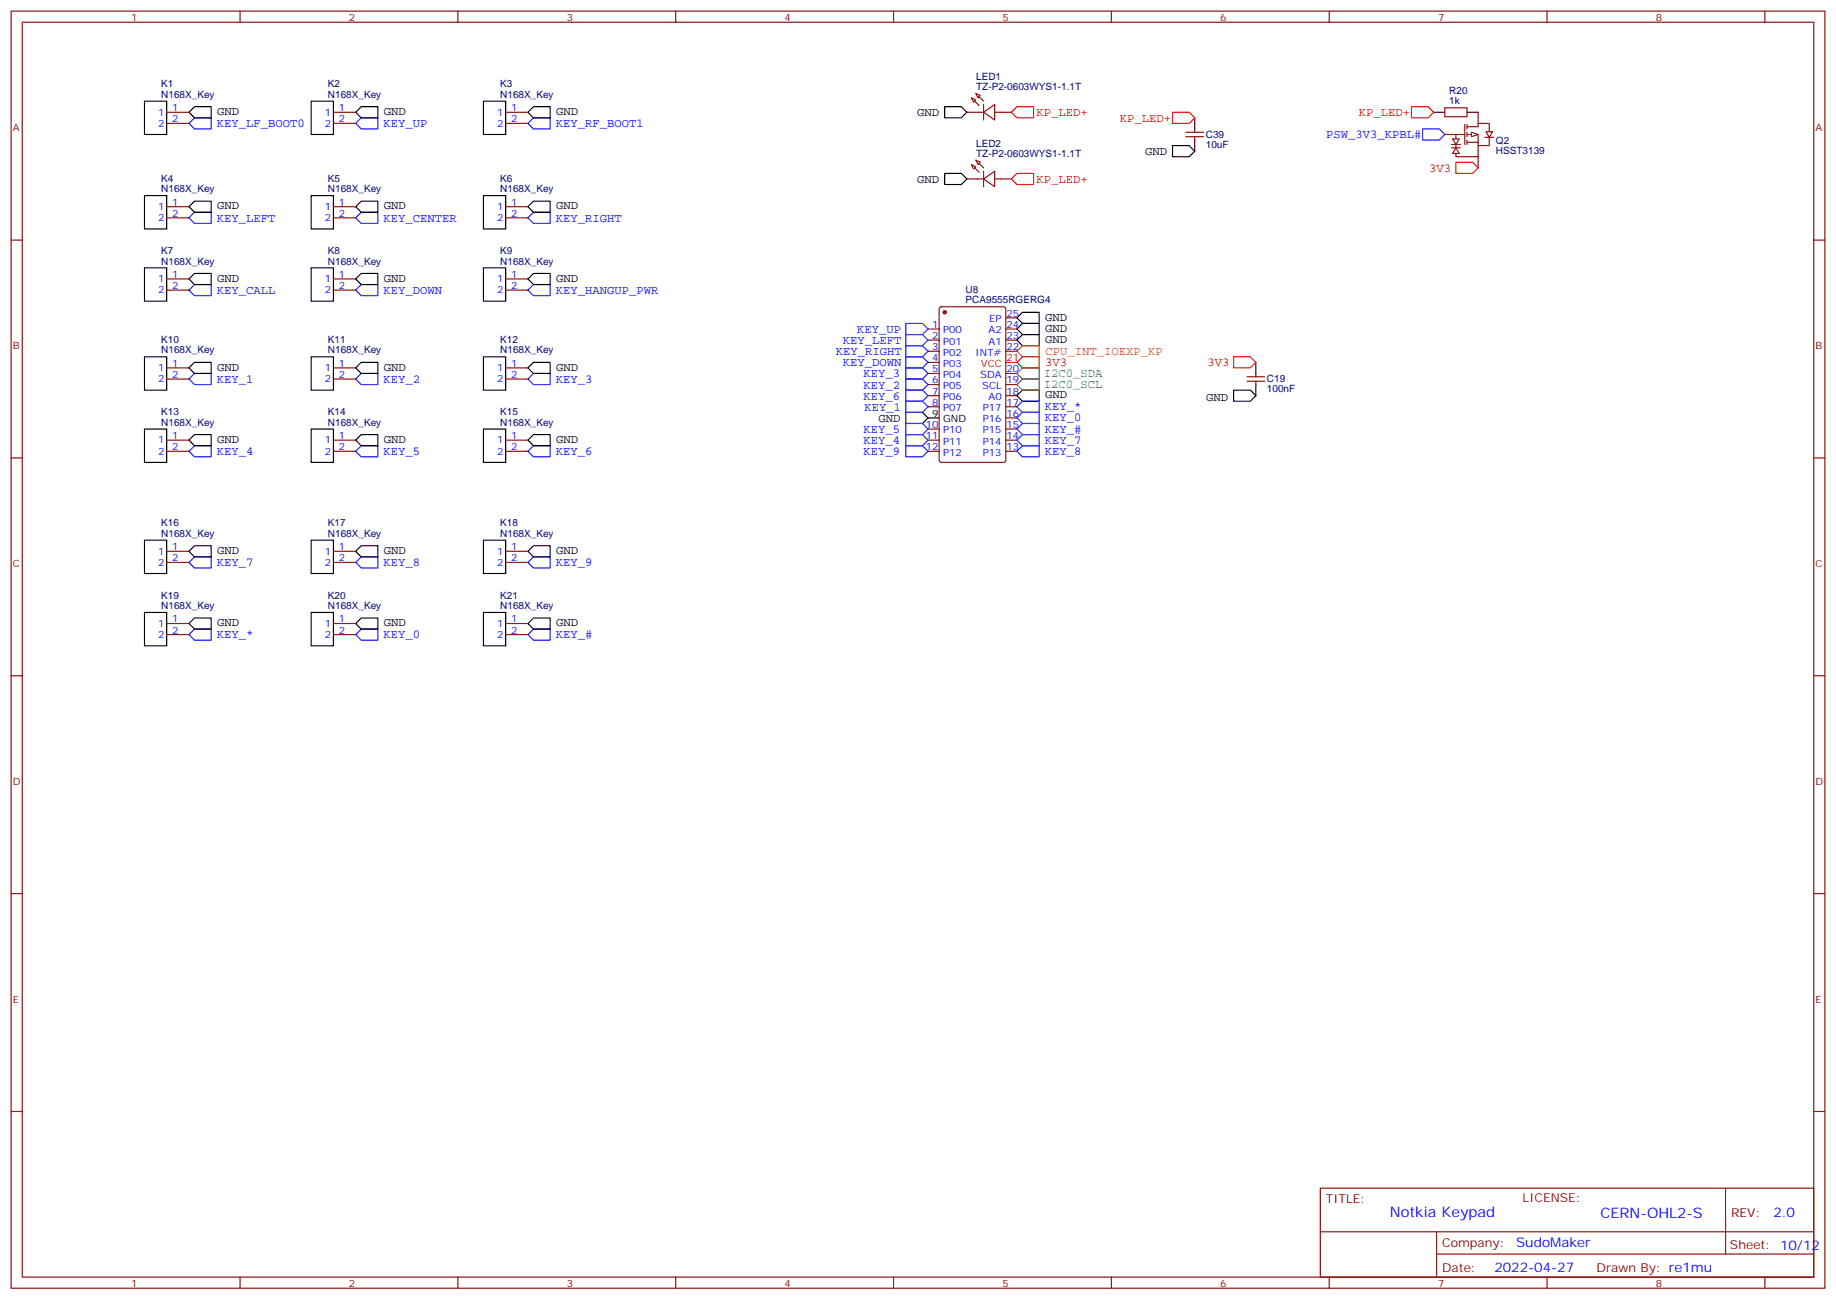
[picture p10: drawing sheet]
<svg xmlns="http://www.w3.org/2000/svg" width="583mm" height="413mm" viewBox="0 0 583 413" stroke-linecap="round" stroke-linejoin="round" font-family="sans-serif">
<g fill="none" stroke="#870000" stroke-width=".35">
<path d="M3.5 3.5h575.8v405.4h-575.8zM7.1 7.1h568.6v398.2h-568.6zM76.2 3.5v3.6M145.3 3.5v3.6M214.5 3.5v3.6M283.6 3.5v3.6M352.8 3.5v3.6M421.9 3.5v3.6M491.1 3.5v3.6M560.2 3.5v3.6M52.9 35.6h7.1M52.9 39.2h7.1"/>
<path d="M105.8 35.6h7.1M105.8 39.2h7.1M160.5 35.6h7.1M160.5 39.2h7.1M306.9 35.6h5.3M308.3 31l1.4 .8-.7 .7zM309.7 29.6l1.4 .7-.7 .7zM312.2 35.6l3.5-2.4v4.9zM312.2 33.2v4.9M315.7 35.6h5.3M458.6 34.2h7.1v2.8h-7.1zM465 39.5v6.4"/>
<path d="M465.7 39.5v1.4M469.2 35.6v3.6M306.9 56.8h5.3M308.3 52.2l1.4 .7-.7 .7zM309.7 50.8l1.4 .7-.7 .7zM312.2 56.8l3.5-2.5v5zM312.2 54.3v5M315.7 56.8h5.3M376.4 43.4h5.7M376.4 42h5.7M379.2 40.9v1.1M379.2 43.4v1.1"/>
<path d="M458.6 42.7h3.5M465.7 40.2h3.5v-1h3.5v2.4M465.7 42.7h1.4M465.7 45.2h3.5M465.7 42v1.4M465.7 44.5v1.4M467.1 42l2.1 .7-2.1 .7zM469.2 42.7v3.5h3.5v-2.5M469.2 49.7v3.6M3.5 76.2h3.6M52.9 65.6h7.1M52.9 69.1h7.1"/>
<path d="M105.8 65.6h7.1M105.8 69.1h7.1M160.5 65.6h7.1M160.5 69.1h7.1M575.7 76.2h3.6M52.9 88.5h7.1M52.9 92.1h7.1M105.8 88.5h7.1M105.8 92.1h7.1M160.5 88.5h7.1M160.5 92.1h7.1M298.3 97.6l.5-.2h19.8l.6 .4 .1 48.3-.5 .6-20 .1-.6-.5-.1-48.2z"/>
<path d="M52.9 116.8h7.1M105.8 116.8h7.1M160.5 116.8h7.1M294.6 104.4h3.5M294.6 107.9h3.5M294.6 111.5h3.5M294.6 118.5h3.5M294.6 115h3.5M319.3 100.9h3.5M319.3 104.4h3.5M319.3 107.9h3.5M319.3 111.5h3.5"/>
<path d="M319.3 118.5h3.5M395.8 119.6h5.7M398.6 118.5v1.1M52.9 139.7h7.1M52.9 120.3h7.1M105.8 139.7h7.1M105.8 120.3h7.1M160.5 139.7h7.1M160.5 120.3h7.1M294.6 122.1h3.5M294.6 125.6h3.5M294.6 129.1h3.5"/>
<path d="M294.6 136.2h3.5M294.6 139.7h3.5M319.3 122.1h3.5M319.3 125.6h3.5M319.3 129.1h3.5M319.3 132.6h3.5M319.3 136.2h3.5M319.3 139.7h3.5M395.8 121h5.7M398.6 121v1.1M3.5 145.3h3.6M52.9 143.2h7.1"/>
<path d="M105.8 143.2h7.1M160.5 143.2h7.1M294.6 143.2h3.5M319.3 143.2h3.5M575.7 145.3h3.6M52.9 175h7.1M52.9 178.5h7.1M105.8 175h7.1M105.8 178.5h7.1M160.5 175h7.1M160.5 178.5h7.1M52.9 197.9h7.1"/>
<path d="M105.8 197.9h7.1M160.5 197.9h7.1M3.5 214.5h3.6M52.9 201.4h7.1M105.8 201.4h7.1M160.5 201.4h7.1M575.7 214.5h3.6M3.5 283.6h3.6M575.7 283.6h3.6M3.5 352.8h3.6M575.7 352.8h3.6M419.1 377.1h156.6v28.2h-156.6z"/>
<path d="M547.7 377.1v20.9M419.1 391h156.5M456 398h119.6M456 391v14.1M76.2 405.3v3.6M145.3 405.3v3.6M214.5 405.3v3.6M283.6 405.3v3.6M352.8 405.3v3.6M421.9 405.3v3.6M491.1 405.3v3.6M560.2 405.3v3.6"/>
</g>
<g fill="none" stroke="#000" stroke-width=".35">
<path d="M45.9 32.1h7v10.6h-7zM61.7 33.9h5.3v3.5h-5.3l-1.7-1.8zM98.8 32.1h7v10.6h-7zM114.7 33.9h5.2v3.5h-5.2l-1.8-1.8zM153.5 32.1h7v10.6h-7zM169.3 33.9h5.3v3.5h-5.3l-1.7-1.8zM299.9 33.9h5.3l1.7 1.7-1.7 1.8h-5.3zM379.2 37.4v3.5M455.1 35.6h3.5M465.7 35.6h3.5M299.9 55h5.3l1.7 1.8-1.7 1.8h-5.3zM372.2 46.2h5.3l1.7 1.8-1.7 1.7h-5.3z"/>
<path d="M379.2 44.5v3.5M45.9 62.1h7v10.6h-7zM60 65.6l1.7-1.7h5.3v3.5h-5.3zM98.8 62.1h7v10.6h-7zM112.9 65.6l1.8-1.7h5.2v3.5h-5.2zM153.5 62.1h7v10.6h-7zM167.6 65.6l1.7-1.7h5.3v3.5h-5.3zM45.9 85h7v10.6h-7zM60 88.5l1.7-1.7h5.3v3.5h-5.3zM98.8 85h7v10.6h-7zM112.9 88.5l1.8-1.7h5.2v3.5h-5.2zM153.5 85h7v10.6h-7z"/>
<path d="M167.6 88.5l1.7-1.7h5.3v3.5h-5.3zM45.9 113.2h7v10.6h-7zM60 116.8l1.7-1.8h5.3v3.5h-5.3zM98.8 113.2h7v10.6h-7zM112.9 116.8l1.8-1.8h5.2v3.5h-5.2zM153.5 113.2h7v10.6h-7zM167.6 116.8l1.7-1.8h5.3v3.5h-5.3zM322.8 107.9l1.8-1.7h5.2v3.5h-5.2zM322.8 104.4l1.8-1.7h5.2v3.5h-5.2zM322.8 100.9l1.8-1.8h5.2v3.6h-5.2zM398.6 115v3.5M45.9 136.2h7v10.6h-7z"/>
<path d="M60 139.7l1.7-1.8h5.3v3.6h-5.3zM98.8 136.2h7v10.6h-7zM112.9 139.7l1.8-1.8h5.2v3.6h-5.2zM153.5 136.2h7v10.6h-7zM167.6 139.7l1.7-1.8h5.3v3.6h-5.3zM287.5 130.9h5.3l1.8 1.7-1.8 1.8h-5.3zM294.6 132.6h3.5M322.8 125.6l1.8-1.8h5.2v3.6h-5.2zM391.6 123.8h5.3l1.7 1.8-1.7 1.8h-5.3zM398.6 122.1v3.5M45.9 171.5h7v10.5h-7zM60 175l1.7-1.8h5.3v3.5h-5.3z"/>
<path d="M98.8 171.5h7v10.5h-7zM112.9 175l1.8-1.8h5.2v3.5h-5.2zM153.5 171.5h7v10.5h-7zM167.6 175l1.7-1.8h5.3v3.5h-5.3zM45.9 194.4h7v10.6h-7zM60 197.9l1.7-1.8h5.3v3.6h-5.3zM98.8 194.4h7v10.6h-7zM112.9 197.9l1.8-1.8h5.2v3.6h-5.2zM153.5 194.4h7v10.6h-7zM167.6 197.9l1.7-1.8h5.3v3.6h-5.3z"/>
</g>
<path d="M322.8 33.9h5.3v3.5h-5.3l-1.8-1.8zM372.2 35.6h5.3l1.7 1.8-1.7 1.8h-5.3zM448 33.9h5.3l1.8 1.7-1.8 1.8h-5.3zM321 56.8l1.8-1.8h5.3v3.6h-5.3zM462.1 51.5h5.3l1.8 1.8-1.8 1.7h-5.3zM319.3 115h3.5M322.8 115l1.8-1.8h5.2v3.6h-5.2zM391.6 113.2h5.3l1.7 1.8-1.7 1.8h-5.3z" fill="none" stroke="#f00" stroke-width=".35"/>
<path d="M322.8 118.5l1.8-1.7h5.2v3.5h-5.2zM322.8 122.1l1.8-1.8h5.2v3.5h-5.2z" fill="none" stroke="#3c0" stroke-width=".35"/>
<path d="M324.6 109.7h5.2v3.5h-5.2l-1.8-1.7z" fill="none" stroke="#c60" stroke-width=".35"/>
<g fill="none" stroke="#00f" stroke-width=".35">
<path d="M61.7 37.4h5.3v3.5h-5.3l-1.7-1.7zM114.7 37.4h5.2v3.5h-5.2l-1.8-1.7zM169.3 37.4h5.3v3.5h-5.3l-1.7-1.7zM451.6 40.9h5.2l1.8 1.8-1.8 1.8h-5.2zM60 69.1l1.7-1.7h5.3v3.5h-5.3zM112.9 69.1l1.8-1.7h5.2v3.5h-5.2zM167.6 69.1l1.7-1.7h5.3v3.5h-5.3zM60 92.1l1.7-1.8h5.3v3.5h-5.3zM112.9 92.1l1.8-1.8h5.2v3.5h-5.2zM167.6 92.1l1.7-1.8h5.3v3.5h-5.3zM287.5 102.7h5.3l1.8 1.7-1.8 1.8h-5.3zM287.5 106.2h5.3l1.8 1.7-1.8 1.8h-5.3z"/>
<path d="M287.5 109.7h5.3l1.8 1.8-1.8 1.7h-5.3zM287.5 113.2h5.3l1.8 1.8-1.8 1.8h-5.3zM287.5 116.8h5.3l1.8 1.7-1.8 1.8h-5.3zM60 120.3l1.7-1.8h5.3v3.6h-5.3zM112.9 120.3l1.8-1.8h5.2v3.6h-5.2zM167.6 120.3l1.7-1.8h5.3v3.6h-5.3zM287.5 123.8h5.3l1.8 1.8-1.8 1.8h-5.3zM287.5 134.4h5.3l1.8 1.8-1.8 1.7h-5.3zM287.5 137.9h5.3l1.8 1.8-1.8 1.8h-5.3zM287.5 127.4h5.3l1.8 1.7-1.8 1.8h-5.3zM287.5 120.3h5.3l1.8 1.8-1.8 1.7h-5.3zM322.8 136.2l1.8-1.8h5.2v3.5h-5.2z"/>
<path d="M322.8 132.6l1.8-1.7h5.2v3.5h-5.2zM322.8 129.1l1.8-1.7h5.2v3.5h-5.2zM322.8 139.7l1.8-1.8h5.2v3.6h-5.2zM60 143.2l1.7-1.7h5.3v3.5h-5.3zM112.9 143.2l1.8-1.7h5.2v3.5h-5.2zM167.6 143.2l1.7-1.7h5.3v3.5h-5.3zM287.5 141.5h5.3l1.8 1.7-1.8 1.8h-5.3zM322.8 143.2l1.8-1.7h5.2v3.5h-5.2zM60 178.5l1.7-1.8h5.3v3.6h-5.3zM112.9 178.5l1.8-1.8h5.2v3.6h-5.2zM167.6 178.5l1.7-1.8h5.3v3.6h-5.3zM60 201.4l1.7-1.7h5.3v3.5h-5.3z"/>
<path d="M112.9 201.4l1.8-1.7h5.2v3.5h-5.2zM167.6 201.4l1.7-1.7h5.3v3.5h-5.3z"/>
</g>
<g fill="#870000" stroke="#870000" stroke-width=".35">
<path d="M309.4 32.1l1.4 1.4z"/>
<path d="M310.8 30.7l1.4 1.4z"/>
<path d="M309.4 53.3l1.4 1.4z"/>
<path d="M310.8 51.9l1.4 1.4z"/>
<circle cx="299.9" cy="99.1" r=".53"/>
</g>
<path d="M471.7 41.8h2.1l-1.1 1.8z" fill="#fff" stroke="#870000" stroke-width=".35"/>
<path d="M460.7 45.9h2.8M465 42.7h-2.9v7h7.1v-3.5M471.3 43.6h2.8" fill="none" stroke="#870000" stroke-width=".35"/>
<path d="M461.1 44.1h2.1l-1.1 1.8z" fill="#fff" stroke="#870000" stroke-width=".35"/>
<path d="M460.7 46.9h2.8" fill="none" stroke="#870000" stroke-width=".35"/>
<path d="M462.1 46.9l1.1 1.8h-2.1z" fill="#fff" stroke="#870000" stroke-width=".35"/>
<g font-size="4.6" fill="#00f">
<text x="441.2" y="386.1">Notkia Keypad</text>
<text x="508" y="386.6">CERN-OHL2-S</text>
</g>
<g font-size="4.2" fill="#00f">
<text x="562.9" y="386.4">2.0</text>
<text x="481.3" y="395.9">SudoMaker</text>
<text x="474.4" y="403.7">2022-04-27</text>
</g>
<g font-size="3.9" fill="#00f">
<text x="68.8" y="40.3">KEY_LF_BOOT0</text>
<text x="121.8" y="40.3">KEY_UP</text>
<text x="176.4" y="40.3">KEY_RF_BOOT1</text>
<text x="421" y="43.9">PSW_3V3_KPBL#</text>
<text x="68.8" y="70.5">KEY_LEFT</text>
<text x="121.7" y="70.5">KEY_CENTER</text>
<text x="176.4" y="70.5">KEY_RIGHT</text>
<text x="68.8" y="93.4">KEY_CALL</text>
<text x="121.8" y="93.4">KEY_DOWN</text>
<text x="176.4" y="93.4">KEY_HANGUP_PWR</text>
<text x="272.1" y="105.7">KEY_UP</text>
<text x="265.3" y="112.7">KEY_RIGHT</text>
<text x="267.6" y="109.2">KEY_LEFT</text>
<text x="267.6" y="116.3">KEY_DOWN</text>
<text x="274.1" y="119.8">KEY_3</text>
<text x="68.8" y="121.4">KEY_1</text>
<text x="121.8" y="121.4">KEY_2</text>
<text x="176.4" y="121.4">KEY_3</text>
<text x="274.1" y="123.3">KEY_2</text>
<text x="274.1" y="126.9">KEY_6</text>
<text x="274.4" y="130.4">KEY_1</text>
<text x="331.7" y="130.3">KEY_*</text>
<text x="274.1" y="137.4">KEY_5</text>
<text x="331.6" y="137.3">KEY_#</text>
<text x="331.7" y="133.8">KEY_0</text>
<text x="274.1" y="141">KEY_4</text>
<text x="331.7" y="140.8">KEY_7</text>
<text x="68.8" y="144.4">KEY_4</text>
<text x="121.8" y="144.4">KEY_5</text>
<text x="176.4" y="144.4">KEY_6</text>
<text x="274.1" y="144.5">KEY_9</text>
<text x="331.7" y="144.4">KEY_8</text>
<text x="68.8" y="179.6">KEY_7</text>
<text x="121.8" y="179.6">KEY_8</text>
<text x="176.4" y="179.6">KEY_9</text>
<text x="68.8" y="202.6">KEY_*</text>
<text x="121.8" y="202.6">KEY_0</text>
<text x="176.4" y="202.6">KEY_#</text>
</g>
<g font-size="3.9">
<text x="68.9" y="36.5">GND</text>
<text x="121.8" y="36.5">GND</text>
<text x="176.5" y="36.5">GND</text>
<text x="291.2" y="36.8">GND</text>
<text x="363.5" y="49.1">GND</text>
<text x="291.2" y="58">GND</text>
<text x="68.9" y="66.4">GND</text>
<text x="121.8" y="66.4">GND</text>
<text x="176.5" y="66.4">GND</text>
<text x="68.9" y="89.4">GND</text>
<text x="121.8" y="89.4">GND</text>
<text x="176.5" y="89.4">GND</text>
<text x="331.7" y="101.7">GND</text>
<text x="331.7" y="105.3">GND</text>
<text x="331.7" y="108.8">GND</text>
<text x="68.9" y="117.6">GND</text>
<text x="121.8" y="117.6">GND</text>
<text x="176.5" y="117.6">GND</text>
<text x="331.7" y="126.4">GND</text>
<text x="382.9" y="127.4">GND</text>
<text x="278.8" y="133.8">GND</text>
<text x="68.9" y="140.5">GND</text>
<text x="121.8" y="140.5">GND</text>
<text x="176.5" y="140.5">GND</text>
<text x="68.9" y="175.8">GND</text>
<text x="121.8" y="175.8">GND</text>
<text x="176.5" y="175.8">GND</text>
<text x="68.9" y="198.7">GND</text>
<text x="121.8" y="198.7">GND</text>
<text x="176.5" y="198.7">GND</text>
</g>
<g font-size="3.9" fill="#f00">
<text x="329" y="36.8">KP_LED+</text>
<text x="355.4" y="38.6">KP_LED+</text>
<text x="431.3" y="36.8">KP_LED+</text>
<text x="329" y="58">KP_LED+</text>
<text x="453.6" y="54.5">3V3</text>
<text x="331.7" y="116.2">3V3</text>
<text x="383.3" y="116.3">3V3</text>
</g>
<text font-size="3.9" fill="#c60" x="331.9" y="112.7">CPU_INT_IOEXP_KP</text>
<g font-size="3.9" fill="#3c0">
<text x="331.3" y="119.7">I2C0_SDA</text>
<text x="331.4" y="123.3">I2C0_SCL</text>
</g>
<g font-size="3.9" fill="#800">
<text x="420.9" y="381.7">TITLE:</text>
<text x="549.5" y="386.4">REV:</text>
<text x="457.8" y="395.9">Company:</text>
<text x="549.1" y="396.5">Sheet: 10/12</text>
<text x="457.8" y="403.6">Date:</text>
<text x="506.8" y="403.7">Drawn By: re1mu</text>
</g>
<text font-size="3.9" fill="#900" x="483.3" y="381.4">LICENSE:</text>
<g font-size="3.2" fill="#800">
<text x="41.6" y="6.5">1</text>
<text x="110.8" y="6.5">2</text>
<text x="179.9" y="6.5">3</text>
<text x="249.1" y="6.5">4</text>
<text x="318.2" y="6.5">5</text>
<text x="387.3" y="6.5">6</text>
<text x="456.5" y="6.5">7</text>
<text x="525.6" y="6.5">8</text>
<text x="4.1" y="41.6">A</text>
<text x="576.3" y="41.6">A</text>
<text x="4.1" y="110.8">B</text>
<text x="576.3" y="110.8">B</text>
<text x="4.1" y="179.9">C</text>
<text x="576.3" y="179.9">C</text>
<text x="4.1" y="249.1">D</text>
<text x="576.3" y="249.1">D</text>
<text x="4.1" y="318.2">E</text>
<text x="576.3" y="318.2">E</text>
<text x="41.6" y="408.3">1</text>
<text x="110.8" y="408.3">2</text>
<text x="179.9" y="408.3">3</text>
<text x="249.1" y="408.3">4</text>
<text x="318.2" y="408.3">5</text>
<text x="387.3" y="408.3">6</text>
<text x="456.5" y="408.3">7</text>
<text x="525.6" y="408.3">8</text>
</g>
<g font-size="3.2" fill="#000080">
<text x="51.2" y="27.7">K1</text>
<text x="104.1" y="27.7">K2</text>
<text x="158.8" y="27.7">K3</text>
<text x="309.9" y="28.6">TZ-P2-0603WYS1-1.1T</text>
<text x="309.9" y="25.4">LED1</text>
<text x="460" y="30">R20</text>
<text x="51.2" y="31">N168X_Key</text>
<text x="104.1" y="31">N168X_Key</text>
<text x="158.8" y="31">N168X_Key</text>
<text x="460" y="33.2">1k</text>
<text x="309.9" y="46.6">LED2</text>
<text x="382.8" y="47.1">10uF</text>
<text x="382.8" y="43.8">C39</text>
<text x="474.8" y="45.6">Q2</text>
<text x="309.9" y="49.7">TZ-P2-0603WYS1-1.1T</text>
<text x="474.8" y="48.8">HSST3139</text>
<text x="51.2" y="57.7">K4</text>
<text x="104.1" y="57.7">K5</text>
<text x="158.8" y="57.7">K6</text>
<text x="51.2" y="61">N168X_Key</text>
<text x="104.1" y="61">N168X_Key</text>
<text x="158.8" y="61">N168X_Key</text>
<text x="51.2" y="84">N168X_Key</text>
<text x="51.2" y="80.6">K7</text>
<text x="104.1" y="84">N168X_Key</text>
<text x="104.1" y="80.6">K8</text>
<text x="158.8" y="84">N168X_Key</text>
<text x="158.8" y="80.6">K9</text>
<text x="306.5" y="93">U8</text>
<text x="306.5" y="96.3">PCA9555RGERG4</text>
<text x="51.2" y="112.2">N168X_Key</text>
<text x="51.2" y="108.9">K10</text>
<text x="104.1" y="112.2">N168X_Key</text>
<text x="104.1" y="108.9">K11</text>
<text x="158.8" y="112.2">N168X_Key</text>
<text x="158.8" y="108.9">K12</text>
<text x="402.2" y="124.6">100nF</text>
<text x="402.2" y="121.3">C19</text>
<text x="51.2" y="131.8">K13</text>
<text x="104.1" y="131.8">K14</text>
<text x="158.8" y="131.8">K15</text>
<text x="51.2" y="135.1">N168X_Key</text>
<text x="104.1" y="135.1">N168X_Key</text>
<text x="158.8" y="135.1">N168X_Key</text>
<text x="51.2" y="167.1">K16</text>
<text x="104.1" y="167.1">K17</text>
<text x="158.8" y="167.1">K18</text>
<text x="51.2" y="170.4">N168X_Key</text>
<text x="104.1" y="170.4">N168X_Key</text>
<text x="158.8" y="170.4">N168X_Key</text>
<text x="51.2" y="190">K19</text>
<text x="104.1" y="190">K20</text>
<text x="158.8" y="190">K21</text>
<text x="51.2" y="193.3">N168X_Key</text>
<text x="104.1" y="193.3">N168X_Key</text>
<text x="158.8" y="193.3">N168X_Key</text>
</g>
<g font-size="3.2" fill="#00f">
<text x="54.7" y="35.3">1</text>
<text x="107.6" y="35.3">1</text>
<text x="162.3" y="35.3">1</text>
<text x="50.2" y="36.7">1</text>
<text x="50.2" y="40.2">2</text>
<text x="54.7" y="38.8">2</text>
<text x="103.1" y="36.7">1</text>
<text x="103.1" y="40.2">2</text>
<text x="107.6" y="38.8">2</text>
<text x="157.8" y="36.7">1</text>
<text x="157.8" y="40.2">2</text>
<text x="162.3" y="38.8">2</text>
<text x="54.7" y="65.3">1</text>
<text x="107.6" y="65.3">1</text>
<text x="162.3" y="65.3">1</text>
<text x="50.2" y="66.7">1</text>
<text x="50.2" y="70.2">2</text>
<text x="54.7" y="68.8">2</text>
<text x="103.1" y="66.7">1</text>
<text x="103.1" y="70.2">2</text>
<text x="107.6" y="68.8">2</text>
<text x="157.8" y="66.7">1</text>
<text x="157.8" y="70.2">2</text>
<text x="162.3" y="68.8">2</text>
<text x="50.2" y="89.6">1</text>
<text x="54.7" y="88.2">1</text>
<text x="103.1" y="89.6">1</text>
<text x="107.6" y="88.2">1</text>
<text x="157.8" y="89.6">1</text>
<text x="162.3" y="88.2">1</text>
<text x="50.2" y="93.1">2</text>
<text x="54.7" y="91.7">2</text>
<text x="103.1" y="93.1">2</text>
<text x="107.6" y="91.7">2</text>
<text x="157.8" y="93.1">2</text>
<text x="162.3" y="91.7">2</text>
<text x="319.4" y="100.5">25</text>
<text x="295.9" y="107.6">2</text>
<text x="295.9" y="104.1">1</text>
<text x="299.4" y="105.8">P00</text>
<text x="313.8" y="105.8">A2</text>
<text x="314" y="102.3">EP</text>
<text x="319.4" y="104.1">24</text>
<text x="319.4" y="107.6">23</text>
<text x="295.9" y="111.1">3</text>
<text x="299.4" y="112.9">P02</text>
<text x="299.4" y="109.4">P01</text>
<text x="309.7" y="112.9">INT#</text>
<text x="313.8" y="109.4">A1</text>
<text x="319.4" y="111.1">22</text>
<text x="50.2" y="117.8">1</text>
<text x="54.7" y="116.4">1</text>
<text x="54.7" y="119.9">2</text>
<text x="103.1" y="117.8">1</text>
<text x="107.6" y="116.4">1</text>
<text x="107.6" y="119.9">2</text>
<text x="157.8" y="117.8">1</text>
<text x="162.3" y="116.4">1</text>
<text x="162.3" y="119.9">2</text>
<text x="295.9" y="118.2">5</text>
<text x="295.9" y="114.7">4</text>
<text x="299.4" y="119.9">P04</text>
<text x="299.4" y="116.4">P03</text>
<text x="311.2" y="119.9">SDA</text>
<text x="319.4" y="118.2">20</text>
<text x="50.2" y="121.4">2</text>
<text x="103.1" y="121.4">2</text>
<text x="157.8" y="121.4">2</text>
<text x="295.9" y="125.2">7</text>
<text x="295.9" y="121.7">6</text>
<text x="299.4" y="123.5">P05</text>
<text x="311.8" y="123.5">SCL</text>
<text x="319.4" y="121.7">19</text>
<text x="319.4" y="125.2">18</text>
<text x="295.9" y="128.8">8</text>
<text x="299.4" y="130.5">P07</text>
<text x="299.4" y="127">P06</text>
<text x="312" y="130.5">P17</text>
<text x="313.8" y="127">A0</text>
<text x="319.4" y="128.8">17</text>
<text x="293.9" y="135.8">10</text>
<text x="299.4" y="137.6">P10</text>
<text x="312" y="134.1">P16</text>
<text x="312" y="137.6">P15</text>
<text x="319.4" y="132.3">16</text>
<text x="319.4" y="135.8">15</text>
<text x="50.2" y="140.8">1</text>
<text x="54.7" y="139.3">1</text>
<text x="54.7" y="142.9">2</text>
<text x="103.1" y="140.8">1</text>
<text x="107.6" y="139.3">1</text>
<text x="107.6" y="142.9">2</text>
<text x="157.8" y="140.8">1</text>
<text x="162.3" y="139.3">1</text>
<text x="162.3" y="142.9">2</text>
<text x="293.9" y="142.9">12</text>
<text x="293.9" y="139.3">11</text>
<text x="299.4" y="141.1">P11</text>
<text x="312" y="141.1">P14</text>
<text x="319.4" y="139.3">14</text>
<text x="319.4" y="142.9">13</text>
<text x="50.2" y="144.3">2</text>
<text x="103.1" y="144.3">2</text>
<text x="157.8" y="144.3">2</text>
<text x="299.4" y="144.6">P12</text>
<text x="312" y="144.6">P13</text>
<text x="50.2" y="176">1</text>
<text x="50.2" y="179.6">2</text>
<text x="54.7" y="174.6">1</text>
<text x="54.7" y="178.2">2</text>
<text x="103.1" y="176">1</text>
<text x="103.1" y="179.6">2</text>
<text x="107.6" y="174.6">1</text>
<text x="107.6" y="178.2">2</text>
<text x="157.8" y="176">1</text>
<text x="157.8" y="179.6">2</text>
<text x="162.3" y="174.6">1</text>
<text x="162.3" y="178.2">2</text>
<text x="54.7" y="197.6">1</text>
<text x="107.6" y="197.6">1</text>
<text x="162.3" y="197.6">1</text>
<text x="50.2" y="199">1</text>
<text x="50.2" y="202.5">2</text>
<text x="54.7" y="201.1">2</text>
<text x="103.1" y="199">1</text>
<text x="103.1" y="202.5">2</text>
<text x="107.6" y="201.1">2</text>
<text x="157.8" y="199">1</text>
<text x="157.8" y="202.5">2</text>
<text x="162.3" y="201.1">2</text>
</g>
<g font-size="3.2" fill="#f00">
<text x="311.4" y="116.4">VCC</text>
<text x="319.4" y="114.7">21</text>
</g>
<g font-size="3.2">
<text x="295.9" y="132.3">9</text>
<text x="299.4" y="134.1">GND</text>
</g>
</svg>
